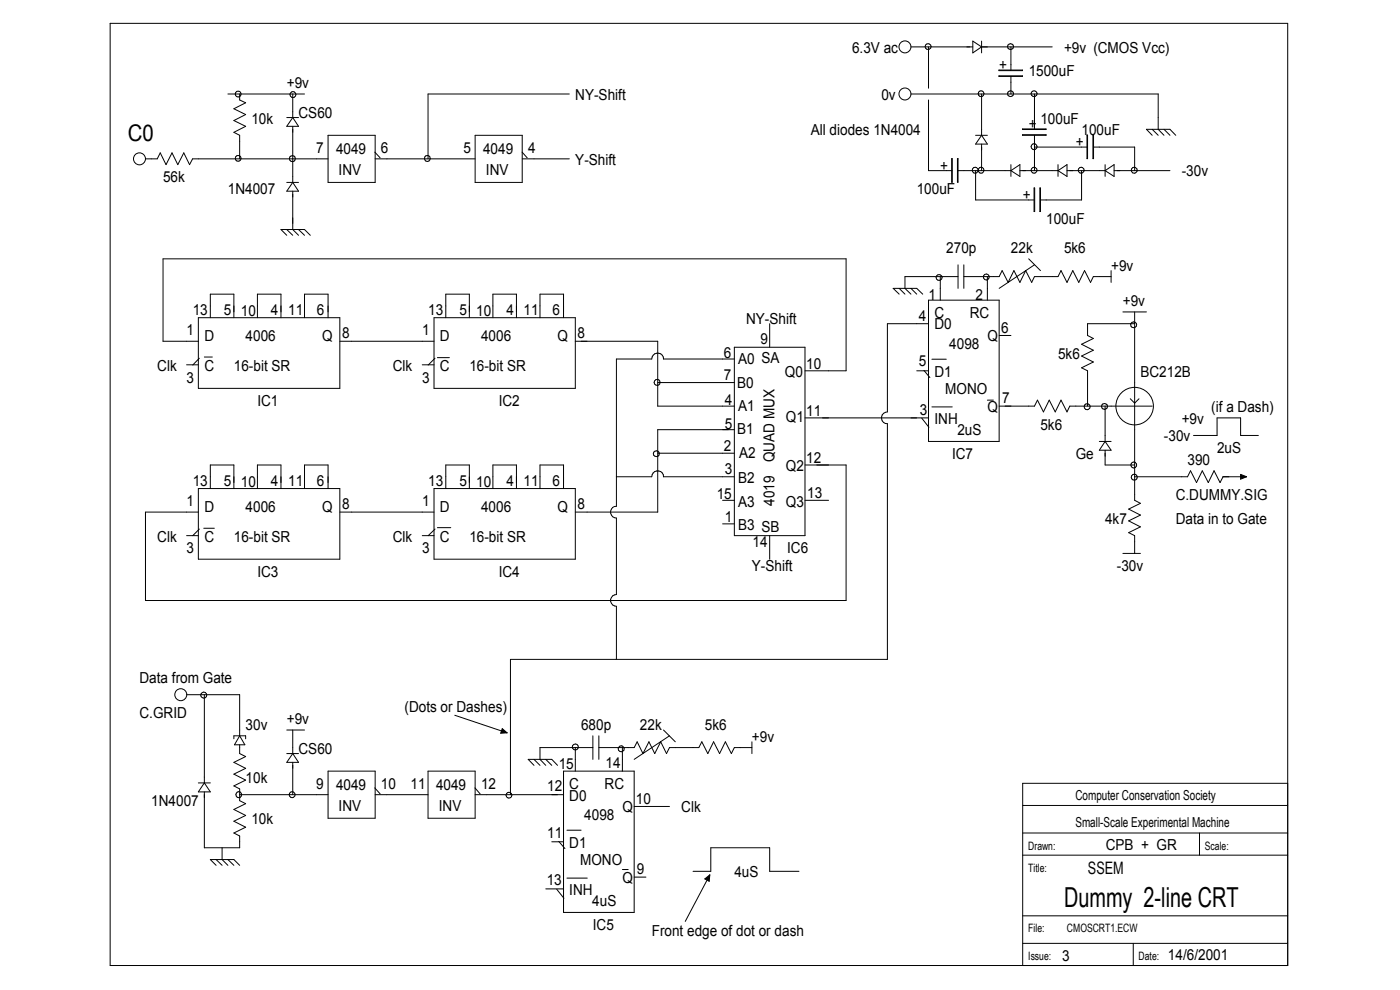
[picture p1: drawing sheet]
<svg xmlns="http://www.w3.org/2000/svg" width="297mm" height="210mm" viewBox="0 0 297 210" stroke-linecap="round" stroke-linejoin="round" font-family="sans-serif">
<g fill="none" stroke="#000" stroke-width=".21">
<path d="M23.4 5h249.8v199.8h-249.8zM48.3 19.9h16.3M50.8 19.9v1.3l1.3 .6-2.5 1.3 2.5 1.2-2.5 1.3 2.5 1.2-2.5 1.3 1.2 .6v5M62.1 19.9v5M120.8 19.9h-30v13.8M193.3 19.9h52.4v7.5l1.2 1.3M193.3 9.9h13.1M197 9.9v8.8M206.4 8.7l1.8 1.2-1.8 1.3zM208.2 8.7v2.5M208.2 19.9v8.8M208.2 9.9h15"/>
<path d="M211.9 16.1h5v.1h-5zM211.9 14.9h5v.1h-5zM214.5 9.9v5M214.5 16.2v3.7M219.5 19.9v7.5M30.9 33.7h2.5l.6-1.3 1.2 2.5 1.3-2.5 1.2 2.5 1.3-2.5 1.2 2.5 .7-1.2h28.7M60.8 38.7h2.5M60.8 24.9h2.5M62.1 26.8v11.9M62.1 24.9l1.2 1.9h-2.5zM62.1 38.7l1.2 1.9h-2.5zM69.6 28.7h10v10h-10z"/>
<path d="M79.5 32.3l1.1 1.2M79.6 33.7h21.2M100.8 28.7h10v10h-10zM110.7 32.3l1.1 1.2M110.8 33.7h10M197 21.2v15h5M201.9 33.7h.1v5h-.1zM203.1 33.7h.1v5h-.1zM203.2 36.2h11.3M206.5 35.6h.7l.2 .2 .2 .6a.61 .61 0 0 0 .9 .2 .61 .61 0 0 0 0-1 .61 .61 0 0 0-.9 .2l-.2 .6a.64 .64 0 0 1-1 .2 .64 .64 0 0 1 .1-1zM207 28.7h2.5M207 36.2v6.2h12.5"/>
<path d="M208.2 30.6v5.6M208.2 28.7l1.3 1.9h-2.5zM214.5 34.9v2.5M214.5 36.2l1.9-1.3v2.5zM216.4 36.2h8.1M216.9 28.6h5v.1h-5zM216.9 27.3h5v.2h-5zM219.4 39.9h.1v5h-.1zM219.5 28.7v7.5M219.5 31.2h11.2M220.6 39.9h.1v5h-.1zM224.5 36.2l1.9-1.3v2.5z"/>
<path d="M224.5 34.9v2.5M226.4 36.2h8M229.4 36.2v6.2h-8.7M230.6 28.7h.1v5h-.1zM231.9 28.7h.1v5h-.1zM231.9 31.2h8.8v5M234.4 36.2l1.9-1.3v2.5zM234.4 34.9v2.5M236.3 36.2h11.9M244.4 28.7l-1.2-1.3h5l1.2 1.3M244.4 27.4l1.3 1.3M246.9 27.4l1.3 1.3"/>
<path d="M60.8 49.9l-1.2-1.2h5l1.2 1.2M60.8 48.7l1.3 1.2M62.1 40.6v8.1l1.2 1.2M63.3 48.7l1.3 1.2M199.5 58.7v5M203.2 58.7h-11.2v2.5l1.3 1.2M203.2 56.2v5M204.5 58.7h7.5l.6-1.3 1.3 2.5 1.2-2.5 1.3 2.5 1.2-2.5 1.3 2.5 .6-1.2h5l.6-1.3 1.3 2.5 1.2-2.5 1.3 2.5 1.2-2.5 1.3 2.5 .5-1.2h3.8M204.5 56.2v5M209.5 58.7v5M218.2 54.9l2.5 2.5M219.5 56.2l-7.5 5"/>
<path d="M235.7 57.4v2.5M39.6 77.4h2.5M42.1 67.4h30v15h-30zM42.1 72.4h-7.5v-17.5h144.9v23.8h-8.7M42.3 76l-1.4 1.4M43.3 75.7h1.7M44.6 67.4v-5h5v5M54.6 67.4v-5h5v5M64.6 67.4v-5h5v5M72.1 72.4h20M89.6 77.4h2.5M92.1 67.4h29.9v15h-29.9z"/>
<path d="M92.3 76l-1.5 1.4M92.8 75.9h2.5M94.6 67.4v-5h5v5M104.6 67.4v-5h5v5M114.6 67.4v-5h4.9v5M122 72.4h17.5v13.7h16.3M155.8 73.7h15v39.9h-15zM155.8 76.2h-15a1.25 1.25 0 0 0-1.3-1.3 1.25 1.25 0 0 0-1.2 1.3h-7.5v31.2a1.25 1.25 0 0 0-1.3 1.2 1.25 1.25 0 0 0 1.3 1.3v16.2a1.25 1.25 0 0 0-1.3 1.3 1.25 1.25 0 0 0 1.3 1.2v11.3M163.3 68.7v5M190.8 62.4l-1.3-1.2h5l1.2 1.2M190.8 61.2l1.2 1.2M193.3 61.2l1.2 1.2"/>
<path d="M194.5 78.7h2.5M196 78.6l1.3 1.5M197 68.7h-8.7v18.7a1.25 1.25 0 0 0-1.3 1.2 1.25 1.25 0 0 0 1.3 1.3v50h-80v28.7M197 63.7h15v29.9h-15zM197.7 76.2h3M212 71.2h2.5M238.2 66.2h5M240.7 68.7h-10v2.5l1.2 .6-2.5 1.2 2.5 1.3-2.5 1.2 2.5 1.3-2.5 1.2 1.3 .7v7.4M240.7 66.2v39.9l1.2 .7-2.5 1.2 2.5 1.3-2.5 1.2 2.5 1.3-2.5 1.2 1.3 .6v3.8M139.5 81.2h16.3M139.5 96.1h16.3M155.8 91.1h-16.3v17.5h-17.5"/>
<path d="M170.8 98.6h8.7v28.8h-148.6v-18.8h11.2M170.8 88.6h26.2M195.5 88.7l1.6 1.9M197.7 86.3h4.3M209.5 84.9h1.2M212 86.1h7.5l.6-1.2 1.3 2.5 1.2-2.5 1.3 2.5 1.2-2.5 1.3 2.5 .5-1.3h17.5M233.2 93.6h2.5M234.4 95.5v3.1h6.3M234.4 86.1v7.5M234.4 93.6l1.3 1.9h-2.5zM239.8 84.6l.9 .9 .9-.9M253.2 92.4h5v-3.8h5v3.8h3.8"/>
<path d="M39.6 113.6h2.5M42.1 103.6h30v15h-30zM42.3 112.2l-1.4 1.4M43.2 112.1h2.3M44.6 103.6v-5h5v5M54.6 103.6v-5h5v5M64.6 103.6v-5h5v5M72.1 108.6h20M89.6 113.6h2.5M92.1 103.6h29.9v15h-29.9zM92.3 112.2l-1.5 1.4M92.8 111.9h2.8"/>
<path d="M94.6 103.6v-5h5v5M104.6 103.6v-5h5v5M114.6 103.6v-5h4.9v5M130.8 101.1h7.5a1.25 1.25 0 0 1 1.2-1.2 1.25 1.25 0 0 1 1.3 1.2h15M153.3 106.1h2.5M153.3 111.1h2.5M163.3 113.6v5M170.8 106.1h5M238.2 117.4h3.7M240.7 101.1h11.2l.7-1.2 1.2 2.5 1.3-2.5 1.2 2.5 1.3-2.5 1.2 2.5 .7-1.3h5M263.2 100.6l1.3 .5-1.3 .5zM39.6 147.4h11.2v8.7"/>
<path d="M43.3 147.4v18.7M49.6 156.7v-.6h2.5v.6M50.8 156.1l1.1 1.9h-2.2zM50.8 158v1.9l1.3 .6-2.5 1.2 2.5 1.3-2.5 1.2 2.5 1.3-2.5 1.2 1.2 .6v2.5l1.3 .7-2.5 1.2 2.5 1.3-2.5 1.2 2.5 1.3-2.5 1.2 1.2 .6v2.5h-7.5v-11.8M60.8 159.9h2.5M60.8 154.9h3.8M62.1 159.9l1.2 1.8h-2.5zM62.1 154.9v5M96.5 151.7l11.1 3.7M106.6 154.6l1 .8-1.4 .1zM122 158.6v5M125.8 158.6h-11.2v2.5l1.2 1.2"/>
<path d="M125.8 156.1v5M127 158.6h7.5l.7-1.2 1.2 2.5 1.3-2.5 1.2 2.5 1.3-2.5 1.2 2.5 .6-1.3h6.3l.6-1.2 1.3 2.5 1.2-2.5 1.3 2.5 1.2-2.5 1.3 2.5 .6-1.3h3.7M127 156.1v5M132 158.6v5M140.8 154.9l2.5 2.5M142 156.1l-7.5 5M159.5 157.4v2.5M42.1 166.1h2.5M43.3 166.1l1.3 1.9h-2.5zM47.1 179.8v2.5l1.2 1.3M50.8 168.6h18.8M62.1 161.7v6.9"/>
<path d="M69.6 163.6h10v10h-10zM79.5 167.1l1.1 1.3M79.6 168.6h11.2M90.8 163.6h10v10h-10zM100.8 167.1l1.1 1.3M100.8 168.6h18.7M113.3 162.3l-1.2-1.2h5l1.2 1.2M113.3 161.1l1.3 1.2M115.8 161.1l1.3 1.2M117.1 178.6h2.4M118.5 178.5l1.3 1.5M119.5 163.6h15v29.9h-15z"/>
<path d="M120.3 176.1h3M134.5 171.1h7.5M217 176.7h56.2M217 170.9h56.2M254.5 176.7v4.7M273.2 166.2h-56.2v38.6M45.8 183.6l-1.2-1.3h5l1.2 1.3M45.8 182.3l1.3 1.3M48.3 182.3l1.3 1.3M115.8 188.6h3.7M118.1 188.6l1.5 1.9M120.3 186.3h4.3"/>
<path d="M132 184.4h1.3M134.5 186.1h2.5M147 184.8h3.8v-5h12.5v5h6.2M149.5 186.4l1.1-.8-.1 1.3zM150.6 185.6l-5.2 9.9M217 194.3h56.2M217 181.4h56.2M217 200.1h56.2M240.4 200.1v4.7"/>
<circle cx="50.5" cy="20" r=".62"/>
<circle cx="192" cy="19.9" r="1.27"/>
<circle cx="192" cy="9.9" r="1.27"/>
<circle cx="196.9" cy="9.9" r=".63"/>
<circle cx="208.1" cy="19.9" r=".62"/>
<circle cx="214.4" cy="9.9" r=".63"/>
<circle cx="214.4" cy="19.9" r=".63"/>
<circle cx="219.4" cy="19.9" r=".63"/>
<circle cx="29.6" cy="33.7" r="1.27"/>
<circle cx="50.5" cy="33.6" r=".62"/>
<circle cx="62" cy="33.6" r=".64"/>
<circle cx="62.1" cy="20.1" r=".63"/>
<circle cx="90.7" cy="33.6" r=".63"/>
<circle cx="219.4" cy="31.1" r=".63"/>
<circle cx="219.4" cy="36.1" r=".63"/>
<circle cx="229.4" cy="36.1" r=".63"/>
<circle cx="240.6" cy="36.1" r=".63"/>
<circle cx="199.2" cy="58.9" r=".63"/>
<circle cx="209.2" cy="58.8" r=".63"/>
<circle cx="240.5" cy="68.9" r=".63"/>
<circle cx="139.2" cy="96.2" r=".63"/>
<circle cx="139.4" cy="81.1" r=".63"/>
<circle cx="230.6" cy="86.3" r=".64"/>
<circle cx="234.3" cy="86.2" r=".63"/>
<circle cx="240.5" cy="98.7" r=".62"/>
<circle cx="240.7" cy="86.1" r="4"/>
<circle cx="240.6" cy="101.2" r=".63"/>
<circle cx="38.4" cy="147.4" r="1.27"/>
<circle cx="43.2" cy="147.5" r=".63"/>
<circle cx="122" cy="158.4" r=".64"/>
<circle cx="131.8" cy="158.8" r=".63"/>
<circle cx="50.7" cy="168.6" r=".62"/>
<circle cx="62" cy="168.6" r=".63"/>
<circle cx="108" cy="168.7" r=".62"/>
</g>
<path d="M263.2 100.6l1.3 .5-1.3 .5zM106.6 154.6l1 .8-1.4 .1zM149.5 186.4l1.1-.8-.1 1.3z" fill="#000"/>
<text font-size="5.8" x="225.7" y="192.3">Dummy 2-line CRT</text>
<text font-size="4.9" x="27.1" y="29.9">C0</text>
<text font-size="3.6" x="230.8" y="185.4">SSEM</text>
<g font-size="3.2">
<text x="180.8" y="11.2">6.3V ac</text>
<text x="225.7" y="11.2">+9v (CMOS Vcc)</text>
<text x="212" y="14.9">+</text>
<text x="218.2" y="16.2">1500uF</text>
<text x="60.8" y="18.7">+9v</text>
<text x="122" y="21.2">NY-Shift</text>
<text x="187" y="21.2">0v</text>
<text x="53.3" y="26.2">10k</text>
<text x="63.3" y="24.9">CS60</text>
<text x="172" y="28.7">All diodes 1N4004</text>
<text x="218.2" y="27.4">+</text>
<text x="220.7" y="26.2">100uF</text>
<text x="229.4" y="28.7">100uF</text>
<text x="67.1" y="32.4">7</text>
<text x="71.3" y="32.6">4049</text>
<text x="80.8" y="32.4">6</text>
<text x="98.3" y="32.4">5</text>
<text x="102.5" y="32.6">4049</text>
<text x="112.1" y="32.4">4</text>
<text x="122" y="34.9">Y-Shift</text>
<text x="228.2" y="31.2">+</text>
<text x="34.6" y="38.7">56k</text>
<text x="48.3" y="41.2">1N4007</text>
<text x="71.8" y="37.1">INV</text>
<text x="103.1" y="37.1">INV</text>
<text x="194.5" y="41.2">100uF</text>
<text x="199.5" y="36.2">+</text>
<text x="250.7" y="37.4">-30v</text>
<text x="217" y="42.4">+</text>
<text x="222" y="47.4">100uF</text>
<text x="200.7" y="53.7">270p</text>
<text x="214.5" y="53.7">22k</text>
<text x="225.7" y="53.7">5k6</text>
<text x="235.7" y="57.4">+9v</text>
<text x="197" y="63.7">1</text>
<text x="207" y="63.7">2</text>
<text x="238.2" y="64.9">+9v</text>
<text x="39.6" y="71.2">1</text>
<text x="40.9" y="66.9">13</text>
<text x="47.5" y="66.9">5</text>
<text x="51.1" y="67.1">10</text>
<text x="57.5" y="66.9">4 11</text>
<text x="67.2" y="66.9">6</text>
<text x="72.6" y="71.8">8</text>
<text x="89.6" y="71.2">1</text>
<text x="90.8" y="66.9">13</text>
<text x="97.5" y="66.9">5</text>
<text x="101" y="67.1">10</text>
<text x="107.5" y="66.9">4 11</text>
<text x="117.2" y="66.9">6</text>
<text x="122.5" y="71.8">8</text>
<text x="158.3" y="68.7">NY-Shift</text>
<text x="194.9" y="68">4</text>
<text x="198.2" y="67.4">C</text>
<text x="198.2" y="69.9">D0</text>
<text x="205.7" y="67.4">RC</text>
<text x="212.4" y="70.6">6</text>
<text x="43.3" y="72.4">D</text>
<text x="52.1" y="72.4">4006</text>
<text x="68.3" y="72.4">Q</text>
<text x="93.3" y="72.4">D</text>
<text x="102.1" y="72.4">4006</text>
<text x="118.3" y="72.4">Q</text>
<text x="153.6" y="75.9">6</text>
<text x="156.6" y="77.1">A0 SA</text>
<text x="161.3" y="73">9</text>
<text x="194.9" y="77.7">5</text>
<text x="201.4" y="74">4098</text>
<text x="209.5" y="72.4">Q</text>
<text x="224.5" y="76.2">5k6</text>
<text x="33.4" y="78.7">Clk</text>
<text x="39.6" y="81.2">3</text>
<text x="43.3" y="78.7">C</text>
<text x="49.6" y="78.7">16-bit SR</text>
<text x="83.3" y="78.7">Clk</text>
<text x="89.6" y="81.2">3</text>
<text x="93.3" y="78.7">C</text>
<text x="99.6" y="78.7">16-bit SR</text>
<text x="153.6" y="80.6">7</text>
<text x="156.4" y="82.3">B0</text>
<text x="166.5" y="79.9">Q0</text>
<text x="171" y="78.2">10</text>
<text x="198.2" y="79.9">D1</text>
<text x="200.5" y="83.5">MONO</text>
<text x="241.9" y="79.9">BC212B</text>
<text x="54.6" y="86.1">IC1</text>
<text x="105.8" y="86.1">IC2</text>
<text x="153.8" y="86">4</text>
<text x="156.6" y="87.2">A1</text>
<text x="166.7" y="89.6">Q1</text>
<text x="171" y="88.1">11</text>
<text x="195.1" y="88.1">3</text>
<text x="198.2" y="89.9">INH</text>
<text x="209.5" y="87.4">Q</text>
<text x="212.6" y="85.5">7</text>
<text x="250.7" y="89.9">+9v</text>
<text x="257" y="87.4">(if a Dash)</text>
<text x="153.6" y="95.7">2</text>
<text x="153.8" y="90.9">5</text>
<text x="156.4" y="92">B1</text>
<text x="203.1" y="92.4">2uS</text>
<text x="220.7" y="91.1">5k6</text>
<text x="246.9" y="93.6">-30v</text>
<text x="153.8" y="100.6">3</text>
<text x="156.8" y="97.2">A2</text>
<text x="164.3" y="98" transform="rotate(-90 164.3 98)">QUAD MUX</text>
<text x="166.7" y="100">Q2</text>
<text x="171" y="98.3">12</text>
<text x="202" y="97.4">IC7</text>
<text x="228.2" y="97.4">Ge</text>
<text x="251.9" y="98.6">390</text>
<text x="258.2" y="96.1">2uS</text>
<text x="39.6" y="107.4">1</text>
<text x="40.9" y="103.1">13</text>
<text x="47.5" y="103.1">5</text>
<text x="51.1" y="103.3">10</text>
<text x="57.5" y="103.1">4 11</text>
<text x="67.2" y="103.1">6</text>
<text x="72.6" y="108">8</text>
<text x="89.6" y="107.4">1</text>
<text x="90.8" y="103.1">13</text>
<text x="97.5" y="103.1">5</text>
<text x="101" y="103.3">10</text>
<text x="107.5" y="103.1">4 11</text>
<text x="117.2" y="103.1">6</text>
<text x="122.5" y="108">8</text>
<text x="152.1" y="105.8">15</text>
<text x="156.6" y="107.5">A3</text>
<text x="156.6" y="102.4">B2</text>
<text x="164.3" y="107.3" transform="rotate(-90 164.3 107.3)">4019</text>
<text x="166.7" y="107.5">Q3</text>
<text x="171.2" y="105.6">13</text>
<text x="249.4" y="106.1">C.DUMMY.SIG</text>
<text x="43.3" y="108.6">D</text>
<text x="52.1" y="108.6">4006</text>
<text x="68.3" y="108.6">Q</text>
<text x="93.3" y="108.6">D</text>
<text x="102.1" y="108.6">4006</text>
<text x="118.3" y="108.6">Q</text>
<text x="153.8" y="110.7">1</text>
<text x="156.6" y="112.5">B3 SB</text>
<text x="234.4" y="111.1">4k7</text>
<text x="249.4" y="111.1">Data in to Gate</text>
<text x="33.4" y="114.9">Clk</text>
<text x="39.6" y="117.4">3</text>
<text x="43.3" y="114.9">C</text>
<text x="49.6" y="114.9">16-bit SR</text>
<text x="83.3" y="114.9">Clk</text>
<text x="89.6" y="117.4">3</text>
<text x="93.3" y="114.9">C</text>
<text x="99.6" y="114.9">16-bit SR</text>
<text x="159.6" y="116.1">14</text>
<text x="167" y="117.4">IC6</text>
<text x="54.6" y="122.4">IC3</text>
<text x="105.8" y="122.4">IC4</text>
<text x="159.5" y="121.1">Y-Shift</text>
<text x="236.9" y="121.1">-30v</text>
<text x="29.6" y="144.9">Data from Gate</text>
<text x="29.6" y="152.4">C.GRID</text>
<text x="52.1" y="154.9">30v</text>
<text x="60.8" y="153.6">+9v</text>
<text x="85.8" y="151.1">(Dots or Dashes)</text>
<text x="123.3" y="154.9">680p</text>
<text x="135.8" y="154.9">22k</text>
<text x="149.5" y="154.9">5k6</text>
<text x="63.3" y="159.9">CS60</text>
<text x="159.5" y="157.4">+9v</text>
<text x="52.1" y="166.1">10k</text>
<text x="67.1" y="167.3">9</text>
<text x="71.3" y="167.6">4049</text>
<text x="80.8" y="167.3">10</text>
<text x="87.1" y="167.3">11</text>
<text x="92.5" y="167.6">4049</text>
<text x="102.1" y="167.3">12</text>
<text x="116.1" y="167.9">12</text>
<text x="118.5" y="163.1">15</text>
<text x="120.8" y="167.3">C</text>
<text x="128.3" y="167.3">RC</text>
<text x="128.5" y="163">14</text>
<text x="32.1" y="171.1">1N4007</text>
<text x="71.8" y="172">INV</text>
<text x="93.1" y="172">INV</text>
<text x="120.8" y="169.8">D0</text>
<text x="124" y="173.9">4098</text>
<text x="132" y="172.3">Q</text>
<text x="134.9" y="170.5">10</text>
<text x="144.5" y="172.3">Clk</text>
<text x="53.3" y="174.8">10k</text>
<text x="116.1" y="177.7">11</text>
<text x="120.8" y="179.8">D1</text>
<text x="123.1" y="183.4">MONO</text>
<text x="135.1" y="185.4">9</text>
<text x="234.6" y="180.4">CPB + GR</text>
<text x="116" y="187.8">13</text>
<text x="120.8" y="189.8">INH</text>
<text x="132" y="187.3">Q</text>
<text x="155.8" y="186.1">4uS</text>
<text x="125.6" y="192.3">4uS</text>
<text x="125.8" y="197.3">IC5</text>
<text x="138.3" y="198.5">Front edge of dot or dash</text>
<text x="225.3" y="203.9">3</text>
<text x="247.8" y="203.6">14/6/2001</text>
</g>
<g font-size="2.9">
<text x="228.1" y="169.7">Computer Conservation Society</text>
<text x="228.1" y="175.5">Small-Scale Experimental Machine</text>
</g>
<g font-size="2.5">
<text x="218.1" y="180.2">Drawn:</text>
<text x="218.1" y="184.9">Title:</text>
<text x="255.6" y="180.2">Scale:</text>
<text x="218.1" y="197.8">File:</text>
<text x="226.4" y="197.8">CMOSCRT1.ECW</text>
<text x="218.1" y="203.6">Issue:</text>
<text x="241.6" y="203.6">Date:</text>
</g>
</svg>
